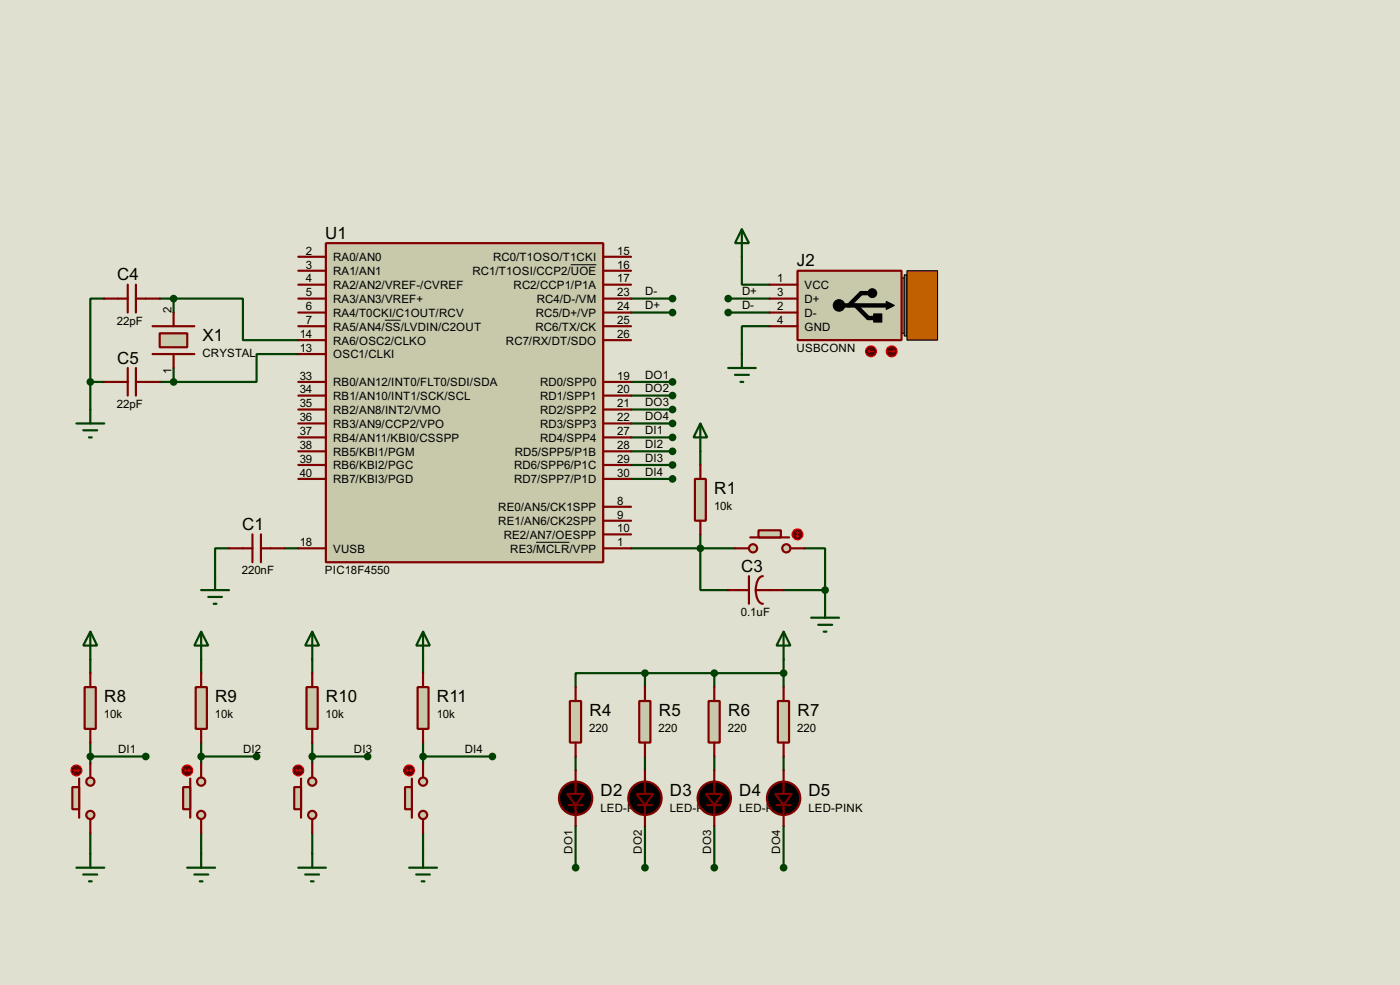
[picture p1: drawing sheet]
<svg xmlns="http://www.w3.org/2000/svg" width="256mm" height="180mm" viewBox="0 0 256 180" stroke-linecap="round" stroke-linejoin="round" font-family="sans-serif">
<path d="M0 0h256.5v180.3h-256.5z" fill="#e0e0d0"/>
<g fill="none" stroke="#004000" stroke-width=".4">
<path d="M19.1 54.7h-2.5v15.2M29.3 54.7h2.5M31.8 54.7h12.7v7.6h10.2M31.8 54.7v2.5M115.6 54.7h7.6M115.6 57.2h7.6M133.4 54.7h7.6M133.4 57.2h7.6M135.9 47v5.1h5.1M141 59.7h-5.1v5.1M16.6 69.9h2.5M16.6 69.9v5.1"/>
<path d="M29.3 69.9h2.5M31.8 67.4v2.5M54.7 64.8h-7.7v5.1h-15.2M115.6 69.9h7.6M115.6 72.4h7.6M115.6 75h7.6M115.6 77.5h7.6M115.6 80.1h7.6M115.6 82.6h7.6M115.6 85.1h7.6M115.6 87.7h7.6M128.3 97.8v10.2h5.1"/>
<path d="M128.3 82.6v2.5M42 100.4h-2.6v5.1M52.1 100.4h2.6M115.6 100.4h19.1M143.6 108h7.6M147.4 100.4h3.8v7.6M151.2 108v2.5M16.6 120.7v2.5M16.6 135.9v3.9M16.6 138.5h10.1M36.9 120.7v2.5M36.9 135.9v3.9"/>
<path d="M36.9 138.5h10.1M57.2 120.7v2.5M57.2 135.9v3.9M57.2 138.5h10.2M77.5 120.7v2.5M77.5 135.9v3.9M77.5 138.5h12.7M105.5 138.5v2.5M118.2 123.2h-12.7v2.6M118.2 123.2v2.6M118.2 138.5v2.5M118.2 123.2h25.4"/>
<path d="M130.9 123.2v2.6M130.9 138.5v2.5M143.6 120.7v5.1M143.6 138.5v2.5M16.6 152.5v3.8M36.9 152.5v3.8M57.2 152.5v3.8M77.5 152.5v3.8M105.5 151.2v7.6M118.2 151.2v7.6M130.9 151.2v7.6M143.6 151.2v7.6"/>
</g>
<path d="M59.7 44.5h50.8v58.4h-50.8z" fill="#c8c8aa" stroke="#800000" stroke-width=".4"/>
<g fill="none" stroke="#800000" stroke-width=".4">
<path d="M54.7 47h5M54.7 49.6h5M54.7 52.1h5M54.7 54.7h5M54.7 57.2h5M54.7 59.7h5M110.5 47h5.1M110.5 49.6h5.1M110.5 52.1h5.1M110.5 54.7h5.1M110.5 57.2h5.1M110.5 59.7h5.1"/>
<path d="M54.7 62.3h5M54.7 64.8h5M54.7 69.9h5M54.7 72.4h5M54.7 75h5M54.7 77.5h5M110.5 62.3h5.1M110.5 69.9h5.1M110.5 72.4h5.1M110.5 75h5.1M110.5 77.5h5.1M54.7 80.1h5"/>
<path d="M54.7 82.6h5M54.7 85.1h5M54.7 87.7h5M110.5 80.1h5.1M110.5 82.6h5.1M110.5 85.1h5.1M110.5 87.7h5.1M110.5 92.8h5.1M110.5 95.3h5.1M110.5 97.8h5.1M54.7 100.4h5M110.5 100.4h5.1"/>
</g>
<path d="M70.5 58.6h2.9M104.6 48.5h4.7M98.2 99.3h6.1" fill="none" stroke="#000" stroke-width=".18"/>
<g fill="#808080" stroke="#000" stroke-width=".2">
<path d="M165.2 50.9h1v10.1h-1z"/>
<path d="M165.7 50.3h.5v11.2h-.5z"/>
</g>
<path d="M166.2 49.6h5.6v12.7h-5.6z" fill="#c06000" stroke="#000" stroke-width=".2"/>
<path d="M146.1 49.6h19.1v12.7h-19.1z" fill="#c8c8aa" stroke="#800000" stroke-width=".4"/>
<g fill="#000" stroke="#000" stroke-width=".2">
<circle cx="153.7" cy="55.9" r="1.05"/>
<circle cx="159.8" cy="53.7" r=".8"/>
</g>
<path d="M154.8 55.9h8.3M156.8 55.9l2.3 2.3h1.7M159.6 53.7h-1.8l-2.3 2.2" fill="none" stroke="#000" stroke-width=".8"/>
<path d="M160.1 57.5h1.5v1.5h-1.5z" fill="#000" stroke="#000" stroke-width=".18"/>
<path d="M162.4 55.2l1.5 .7-1.5 .8z" fill="#000" stroke="#000" stroke-width=".18"/>
<path d="M141 52.1h5.1M141 54.7h5.1M141 57.2h5.1M141 59.7h5.1" fill="none" stroke="#800000" stroke-width=".4"/>
<circle cx="159.5" cy="64.3" r="1" fill="#400000" stroke="#f00" stroke-width=".2"/>
<path d="M159.1 64.3l.2 .3M159.1 64.3h1M159.3 64.1l-.2 .2" fill="none" stroke="#f00" stroke-width=".2"/>
<circle cx="163.3" cy="64.3" r="1" fill="#400000" stroke="#f00" stroke-width=".2"/>
<path d="M162.9 64.3h1M163.6 64.1l.3 .2M163.9 64.3l-.3 .3" fill="none" stroke="#f00" stroke-width=".2"/>
<g fill="#004000" stroke="#004000" stroke-width=".4">
<circle cx="123.2" cy="54.7" r=".5"/>
<circle cx="123.2" cy="57.2" r=".5"/>
<circle cx="133.4" cy="57.2" r=".5"/>
</g>
<path d="M135.9 42l1.3 2.5h-2.5zM135.9 42v5M128.3 77.5l1.3 2.6h-2.5zM128.3 77.5v5.1M133.4 67.4h5.1M134.7 68.6h2.5M135.7 69.9h.5M135.9 64.8v2.6" fill="none" stroke="#004000" stroke-width=".4"/>
<path d="M46.3 97.8v5.1M47.8 97.8v5.1M42 100.4h4.3M47.8 100.4h4.3" fill="none" stroke="#800000" stroke-width=".4"/>
<path d="M127.3 87.7h2v7.6h-2z" fill="#c8c8aa" stroke="#800000" stroke-width=".4"/>
<path d="M128.3 85.1v2.6M128.3 95.3v2.5M133.4 108h3.8M137.2 105.5v5M138.5 108a2.24 2.24 0 0 0 1.3 2.5M138.5 108h5.1M139.8 105.5a1.47 1.47 0 0 0-1.2 1.3l-.1 1.2" fill="none" stroke="#800000" stroke-width=".4"/>
<circle cx="128.3" cy="100.4" r=".5" fill="#004000" stroke="#004000" stroke-width=".4"/>
<g fill="#c8c8aa" stroke="#800000" stroke-width=".4">
<circle cx="144" cy="100.4" r=".75"/>
<circle cx="137.9" cy="100.4" r=".75"/>
</g>
<path d="M137.5 98.4h7.1" fill="none" stroke="#800000" stroke-width=".4"/>
<path d="M139 97.1h4.1v1.3h-4.1z" fill="#c8c8aa" stroke="#800000" stroke-width=".4"/>
<path d="M134.7 100.4h2.5M144.8 100.4h2.6" fill="none" stroke="#800000" stroke-width=".4"/>
<circle cx="146.1" cy="97.8" r="1" fill="#400000" stroke="#f00" stroke-width=".2"/>
<path d="M145.9 98.1l.2 .3M146.1 97.3v1.1M146.1 97.3l-.2 .3M146.1 97.3l.3 .3M146.4 98.1l-.3 .3" fill="none" stroke="#f00" stroke-width=".2"/>
<path d="M28 59.7h7.6M28 64.8h7.6" fill="none" stroke="#800000" stroke-width=".4"/>
<path d="M29.3 61h5v2.6h-5z" fill="#c8c8aa" stroke="#800000" stroke-width=".4"/>
<g fill="none" stroke="#800000" stroke-width=".4">
<path d="M19.1 54.7h4.3M23.4 52.1v5.1M24.9 52.1v5.1M24.9 54.7h4.4M31.8 57.2v2.5M19.1 69.9h4.3M23.4 67.4v5M24.9 67.4v5M24.9 69.9h4.4M31.8 64.8v2.6M104.2 147.4h2.5M105.5 141v4.3"/>
<path d="M105.5 147.4v3.8M116.9 147.4h2.5M118.2 141v4.3M118.2 147.4v3.8M129.6 147.4h2.5M130.9 141v4.3M130.9 147.4v3.8"/>
</g>
<g fill="#004000" stroke="#004000" stroke-width=".4">
<circle cx="31.8" cy="54.7" r=".5"/>
<circle cx="31.8" cy="69.9" r=".5"/>
<circle cx="16.5" cy="69.9" r=".5"/>
<circle cx="123.2" cy="69.9" r=".5"/>
<circle cx="123.2" cy="72.4" r=".5"/>
<circle cx="123.2" cy="75" r=".5"/>
<circle cx="123.2" cy="77.5" r=".5"/>
<circle cx="105.4" cy="158.8" r=".5"/>
<circle cx="118.1" cy="158.8" r=".5"/>
<circle cx="130.8" cy="158.8" r=".5"/>
</g>
<path d="M14 77.5h5.1M15.3 78.8h2.5M16.6 75v2.5M16.3 80.1h.5M36.9 108h5.1M38.2 109.3h2.5M39.2 110.5h.5M39.4 105.5v2.5" fill="none" stroke="#004000" stroke-width=".4"/>
<g fill="#000" stroke="#800000" stroke-width=".4">
<path d="M103.9 145.3h3.1l-1.5 2.1zM116.6 145.3h3.1l-1.5 2.1zM129.3 145.3h3.1l-1.5 2.1z"/>
<circle cx="105.4" cy="146.1" r="3.1"/>
<circle cx="118.1" cy="146.1" r="3.1"/>
<circle cx="130.8" cy="146.1" r="3.1"/>
</g>
<path d="M104.4 146.1h2.1M105 145.6h1v1h-1zM105.5 145.1v2M117.1 146.1h2.1M117.7 145.6h1v1h-1zM118.2 145.1v2M129.8 146.1h2.1M130.4 145.6h1v1h-1zM130.9 145.1v2" fill="none" stroke="#000040" stroke-width=".2"/>
<path d="M104.4 128.3h2.1v7.6h-2.1z" fill="#c8c8aa" stroke="#800000" stroke-width=".4"/>
<path d="M105.5 125.8v2.5M105.5 135.9v2.6" fill="none" stroke="#800000" stroke-width=".4"/>
<path d="M117.1 128.3h2.1v7.6h-2.1z" fill="#c8c8aa" stroke="#800000" stroke-width=".4"/>
<path d="M118.2 125.8v2.5M118.2 135.9v2.6" fill="none" stroke="#800000" stroke-width=".4"/>
<path d="M129.8 128.3h2.1v7.6h-2.1z" fill="#c8c8aa" stroke="#800000" stroke-width=".4"/>
<path d="M130.9 125.8v2.5M130.9 135.9v2.6" fill="none" stroke="#800000" stroke-width=".4"/>
<path d="M142.5 128.3h2.1v7.6h-2.1z" fill="#c8c8aa" stroke="#800000" stroke-width=".4"/>
<path d="M143.6 125.8v2.5M143.6 135.9v2.6" fill="none" stroke="#800000" stroke-width=".4"/>
<g fill="#004000" stroke="#004000" stroke-width=".4">
<circle cx="130.8" cy="123.2" r=".5"/>
<circle cx="118.1" cy="123.2" r=".5"/>
<circle cx="143.5" cy="123.2" r=".5"/>
<circle cx="123.2" cy="80.1" r=".5"/>
<circle cx="123.2" cy="82.6" r=".5"/>
<circle cx="123.2" cy="85.1" r=".5"/>
<circle cx="123.2" cy="87.7" r=".5"/>
</g>
<path d="M143.6 115.6l1.2 2.6h-2.5zM143.6 115.6v5.1" fill="none" stroke="#004000" stroke-width=".4"/>
<g fill="#c8c8aa" stroke="#800000" stroke-width=".4">
<circle cx="16.5" cy="143.1" r=".75"/>
<circle cx="16.5" cy="149.2" r=".75"/>
</g>
<path d="M14.5 142.5v7.2" fill="none" stroke="#800000" stroke-width=".4"/>
<path d="M13.3 144.1h1.2v4h-1.2z" fill="#c8c8aa" stroke="#800000" stroke-width=".4"/>
<path d="M16.6 139.8v2.5M16.6 149.9v2.6" fill="none" stroke="#800000" stroke-width=".4"/>
<circle cx="14" cy="141" r="1" fill="#400000" stroke="#f00" stroke-width=".2"/>
<path d="M13.5 141h1M13.5 141l.3 .3M13.8 140.8l-.3 .2M14.3 140.8l.2 .2M14.5 141l-.2 .3" fill="none" stroke="#f00" stroke-width=".2"/>
<path d="M15.5 125.8h2.1v7.6h-2.1z" fill="#c8c8aa" stroke="#800000" stroke-width=".4"/>
<path d="M16.6 123.2v2.6M16.6 133.4v2.5" fill="none" stroke="#800000" stroke-width=".4"/>
<circle cx="16.5" cy="138.5" r=".5" fill="#004000" stroke="#004000" stroke-width=".4"/>
<path d="M16.6 115.6l1.2 2.6h-2.5zM16.6 115.6v5.1M14 158.8h5.1M16.6 156.3v2.5M15.3 160.1h2.5M16.3 161.3h.5" fill="none" stroke="#004000" stroke-width=".4"/>
<g fill="#c8c8aa" stroke="#800000" stroke-width=".4">
<circle cx="36.8" cy="143.1" r=".75"/>
<circle cx="36.8" cy="149.2" r=".75"/>
</g>
<path d="M34.9 142.5v7.2" fill="none" stroke="#800000" stroke-width=".4"/>
<path d="M33.6 144.1h1.3v4h-1.3z" fill="#c8c8aa" stroke="#800000" stroke-width=".4"/>
<path d="M36.9 139.8v2.5M36.9 149.9v2.6" fill="none" stroke="#800000" stroke-width=".4"/>
<circle cx="34.3" cy="141" r="1" fill="#400000" stroke="#f00" stroke-width=".2"/>
<path d="M33.8 141h1.1M33.8 141l.3 .3M34.1 140.8l-.3 .2M34.6 140.8l.3 .2M34.9 141l-.3 .3" fill="none" stroke="#f00" stroke-width=".2"/>
<path d="M35.9 125.8h2v7.6h-2z" fill="#c8c8aa" stroke="#800000" stroke-width=".4"/>
<path d="M36.9 123.2v2.6M36.9 133.4v2.5" fill="none" stroke="#800000" stroke-width=".4"/>
<circle cx="36.8" cy="138.5" r=".5" fill="#004000" stroke="#004000" stroke-width=".4"/>
<path d="M36.9 115.6l1.3 2.6h-2.6zM36.9 115.6v5.1M34.3 158.8h5.1M36.9 156.3v2.5M35.6 160.1h2.6M36.6 161.3h.5" fill="none" stroke="#004000" stroke-width=".4"/>
<g fill="#c8c8aa" stroke="#800000" stroke-width=".4">
<circle cx="57.2" cy="143.1" r=".75"/>
<circle cx="57.2" cy="149.2" r=".75"/>
</g>
<path d="M55.2 142.5v7.2" fill="none" stroke="#800000" stroke-width=".4"/>
<path d="M53.9 144.1h1.3v4h-1.3z" fill="#c8c8aa" stroke="#800000" stroke-width=".4"/>
<path d="M57.2 139.8v2.5M57.2 149.9v2.6" fill="none" stroke="#800000" stroke-width=".4"/>
<circle cx="54.6" cy="141" r="1" fill="#400000" stroke="#f00" stroke-width=".2"/>
<path d="M54.2 141h1M54.2 141l.2 .3M54.4 140.8l-.2 .2M54.9 140.8l.3 .2M55.2 141l-.3 .3" fill="none" stroke="#f00" stroke-width=".2"/>
<path d="M56.2 125.8h2v7.6h-2z" fill="#c8c8aa" stroke="#800000" stroke-width=".4"/>
<path d="M57.2 123.2v2.6M57.2 133.4v2.5" fill="none" stroke="#800000" stroke-width=".4"/>
<circle cx="57.2" cy="138.5" r=".5" fill="#004000" stroke="#004000" stroke-width=".4"/>
<path d="M57.2 115.6l1.3 2.6h-2.6zM57.2 115.6v5.1M54.7 158.8h5M57.2 156.3v2.5M55.9 160.1h2.6M57 161.3h.5" fill="none" stroke="#004000" stroke-width=".4"/>
<g fill="#c8c8aa" stroke="#800000" stroke-width=".4">
<circle cx="77.5" cy="143.1" r=".75"/>
<circle cx="77.5" cy="149.2" r=".75"/>
</g>
<path d="M75.5 142.5v7.2" fill="none" stroke="#800000" stroke-width=".4"/>
<path d="M74.2 144.1h1.3v4h-1.3z" fill="#c8c8aa" stroke="#800000" stroke-width=".4"/>
<path d="M77.5 139.8v2.5M77.5 149.9v2.6" fill="none" stroke="#800000" stroke-width=".4"/>
<circle cx="74.9" cy="141" r="1" fill="#400000" stroke="#f00" stroke-width=".2"/>
<path d="M74.5 141h1M74.5 141l.2 .3M74.7 140.8l-.2 .2M75.2 140.8l.3 .2M75.5 141l-.3 .3" fill="none" stroke="#f00" stroke-width=".2"/>
<path d="M76.5 125.8h2v7.6h-2z" fill="#c8c8aa" stroke="#800000" stroke-width=".4"/>
<path d="M77.5 123.2v2.6M77.5 133.4v2.5M142.3 147.4h2.5M143.6 141v4.3M143.6 147.4v3.8" fill="none" stroke="#800000" stroke-width=".4"/>
<g fill="#004000" stroke="#004000" stroke-width=".4">
<circle cx="77.5" cy="138.5" r=".5"/>
<circle cx="67.3" cy="138.5" r=".5"/>
<circle cx="90.2" cy="138.5" r=".5"/>
<circle cx="26.7" cy="138.5" r=".5"/>
<circle cx="47" cy="138.5" r=".5"/>
<circle cx="143.5" cy="158.8" r=".5"/>
<circle cx="133.4" cy="54.7" r=".5"/>
<circle cx="151.1" cy="108" r=".5"/>
</g>
<path d="M77.5 115.6l1.3 2.6h-2.5zM77.5 115.6v5.1M148.6 113.1h5.1M149.9 114.4h2.6M150.9 115.6h.5M151.2 110.5v2.6M75 158.8h5.1M77.5 156.3v2.5M76.3 160.1h2.5M77.3 161.3h.5" fill="none" stroke="#004000" stroke-width=".4"/>
<g fill="#000" stroke="#800000" stroke-width=".4">
<path d="M142 145.3h3.1l-1.5 2.1z"/>
<circle cx="143.5" cy="146.1" r="3.1"/>
</g>
<g font-size="3.5">
<text x="59.6" y="43.7">U1</text>
<text x="21.5" y="51.3">C4</text>
<text x="146" y="48.7">J2</text>
<text x="37.1" y="62.4">X1</text>
<text x="21.5" y="66.6">C5</text>
<text x="130.9" y="90.4">R1</text>
<text x="44.4" y="97">C1</text>
<text x="135.8" y="104.7">C3</text>
<text x="19.1" y="128.5">R8</text>
<text x="39.4" y="128.5">R9</text>
<text x="59.7" y="128.5">R10</text>
<text x="80.1" y="128.5">R11</text>
<text x="108" y="131">R4</text>
<text x="120.7" y="131">R5</text>
<text x="133.4" y="131">R6</text>
<text x="146.1" y="131">R7</text>
<text x="110" y="145.8">D2</text>
<text x="122.7" y="145.8">D3</text>
<text x="135.4" y="145.8">D4</text>
<text x="148.1" y="145.8">D5</text>
</g>
<g font-size="2.4">
<text x="56.1" y="46.6">2</text>
<text x="61" y="47.8">RA0/AN0</text>
<text x="90.3" y="47.8">RC0/T1OSO/T1CKI</text>
<text x="113.1" y="46.6">15</text>
<text x="56.1" y="49.2">3</text>
<text x="56.1" y="51.7">4</text>
<text x="61" y="50.4">RA1/AN1</text>
<text x="61" y="52.9">RA2/AN2/VREF-/CVREF</text>
<text x="86.5" y="50.4">RC1/T1OSI/CCP2/UOE</text>
<text x="94.1" y="52.9">RC2/CCP1/P1A</text>
<text x="113.1" y="49.2">16</text>
<text x="113.1" y="51.7">17</text>
<text x="142.4" y="51.7">1</text>
<text x="147.4" y="52.9">VCC</text>
<text x="21.4" y="59.4">22pF</text>
<text x="31.4" y="57.2" transform="rotate(-90 31.4 57.2)">2</text>
<text x="56.1" y="54.3">5</text>
<text x="56.1" y="56.8">6</text>
<text x="56.1" y="59.3">7</text>
<text x="61" y="55.4">RA3/AN3/VREF+</text>
<text x="61" y="58">RA4/T0CKI/C1OUT/RCV</text>
<text x="98.1" y="58">RC5/D+/VP</text>
<text x="98.3" y="55.4">RC4/D-/VM</text>
<text x="113.1" y="54.3">23</text>
<text x="113.1" y="56.8">24</text>
<text x="113.1" y="59.3">25</text>
<text x="118.2" y="54">D-</text>
<text x="118.2" y="56.6">D+</text>
<text x="135.9" y="56.6">D-</text>
<text x="135.9" y="54">D+</text>
<text x="142.4" y="54.3">3</text>
<text x="142.4" y="56.8">2</text>
<text x="142.4" y="59.3">4</text>
<text x="147.4" y="55.4">D+</text>
<text x="147.4" y="58">D-</text>
<text x="37.1" y="65.4">CRYSTAL</text>
<text x="54.9" y="61.9">14</text>
<text x="54.9" y="64.4">13</text>
<text x="61" y="60.5">RA5/AN4/SS/LVDIN/C2OUT</text>
<text x="61" y="63.1">RA6/OSC2/CLKO</text>
<text x="61" y="65.6">OSC1/CLKI</text>
<text x="92.7" y="63.1">RC7/RX/DT/SDO</text>
<text x="98.1" y="60.5">RC6/TX/CK</text>
<text x="113.1" y="61.9">26</text>
<text x="145.9" y="64.5">USBCONN</text>
<text x="147.4" y="60.5">GND</text>
<text x="31.4" y="68.5" transform="rotate(-90 31.4 68.5)">1</text>
<text x="54.9" y="69.5">33</text>
<text x="54.9" y="72">34</text>
<text x="61" y="70.7">RB0/AN12/INT0/FLT0/SDI/SDA</text>
<text x="98.9" y="70.7">RD0/SPP0</text>
<text x="113.1" y="69.5">19</text>
<text x="113.1" y="72">20</text>
<text x="118.2" y="69.3">DO1</text>
<text x="118.2" y="71.8">DO2</text>
<text x="21.4" y="74.6">22pF</text>
<text x="54.9" y="74.6">35</text>
<text x="54.9" y="77.1">36</text>
<text x="61" y="73.2">RB1/AN10/INT1/SCK/SCL</text>
<text x="61" y="75.8">RB2/AN8/INT2/VMO</text>
<text x="98.9" y="73.2">RD1/SPP1</text>
<text x="98.9" y="75.8">RD2/SPP2</text>
<text x="113.1" y="74.6">21</text>
<text x="113.1" y="77.1">22</text>
<text x="118.2" y="74.4">DO3</text>
<text x="118.2" y="76.9">DO4</text>
<text x="54.9" y="79.7">37</text>
<text x="54.9" y="82.2">38</text>
<text x="61" y="78.3">RB3/AN9/CCP2/VPO</text>
<text x="61" y="80.8">RB4/AN11/KBI0/CSSPP</text>
<text x="61" y="83.4">RB5/KBI1/PGM</text>
<text x="94.3" y="83.4">RD5/SPP5/P1B</text>
<text x="98.9" y="78.3">RD3/SPP3</text>
<text x="98.9" y="80.8">RD4/SPP4</text>
<text x="113.1" y="79.7">27</text>
<text x="113.1" y="82.2">28</text>
<text x="118.2" y="79.5">DI1</text>
<text x="118.2" y="82">DI2</text>
<text x="54.9" y="84.7">39</text>
<text x="54.9" y="87.3">40</text>
<text x="61" y="85.9">RB6/KBI2/PGC</text>
<text x="61" y="88.5">RB7/KBI3/PGD</text>
<text x="94.2" y="85.9">RD6/SPP6/P1C</text>
<text x="94.2" y="88.5">RD7/SPP7/P1D</text>
<text x="113.1" y="84.7">29</text>
<text x="113.1" y="87.3">30</text>
<text x="118.2" y="84.5">DI3</text>
<text x="118.2" y="87.1">DI4</text>
<text x="91.3" y="93.6">RE0/AN5/CK1SPP</text>
<text x="113.1" y="92.4">8</text>
<text x="113.1" y="94.9">9</text>
<text x="130.8" y="93.3">10k</text>
<text x="54.9" y="100">18</text>
<text x="61" y="101.2">VUSB</text>
<text x="91.3" y="96.1">RE1/AN6/CK2SPP</text>
<text x="92.3" y="98.6">RE2/AN7/OESPP</text>
<text x="93.5" y="101.2">RE3/MCLR/VPP</text>
<text x="113.1" y="97.4">10</text>
<text x="113.1" y="100">1</text>
<text x="44.3" y="105.1">220nF</text>
<text x="59.5" y="105.1">PIC18F4550</text>
<text x="135.7" y="112.7">0.1uF</text>
<text x="19.1" y="131.4">10k</text>
<text x="39.4" y="131.4">10k</text>
<text x="59.7" y="131.4">10k</text>
<text x="80" y="131.4">10k</text>
<text x="21.6" y="137.9">DI1</text>
<text x="44.5" y="137.9">DI2</text>
<text x="64.8" y="137.9">DI3</text>
<text x="85.1" y="137.9">DI4</text>
<text x="107.9" y="133.9">220</text>
<text x="120.7" y="133.9">220</text>
<text x="133.4" y="133.9">220</text>
<text x="146.1" y="133.9">220</text>
<text x="110" y="148.7">LED-PIN</text>
<text x="118.5" y="148.7">K</text>
<text x="122.7" y="148.7">LED-PIN</text>
<text x="131.2" y="148.7">K</text>
<text x="135.4" y="148.7">LED-PIN</text>
<text x="143.9" y="148.7">K</text>
<text x="148.1" y="148.7">LED-PINK</text>
<text x="104.9" y="156.2" transform="rotate(-90 104.9 156.2)">DO1</text>
<text x="117.6" y="156.2" transform="rotate(-90 117.6 156.2)">DO2</text>
<text x="130.3" y="156.2" transform="rotate(-90 130.3 156.2)">DO3</text>
<text x="143" y="156.2" transform="rotate(-90 143 156.2)">DO4</text>
</g>
</svg>
